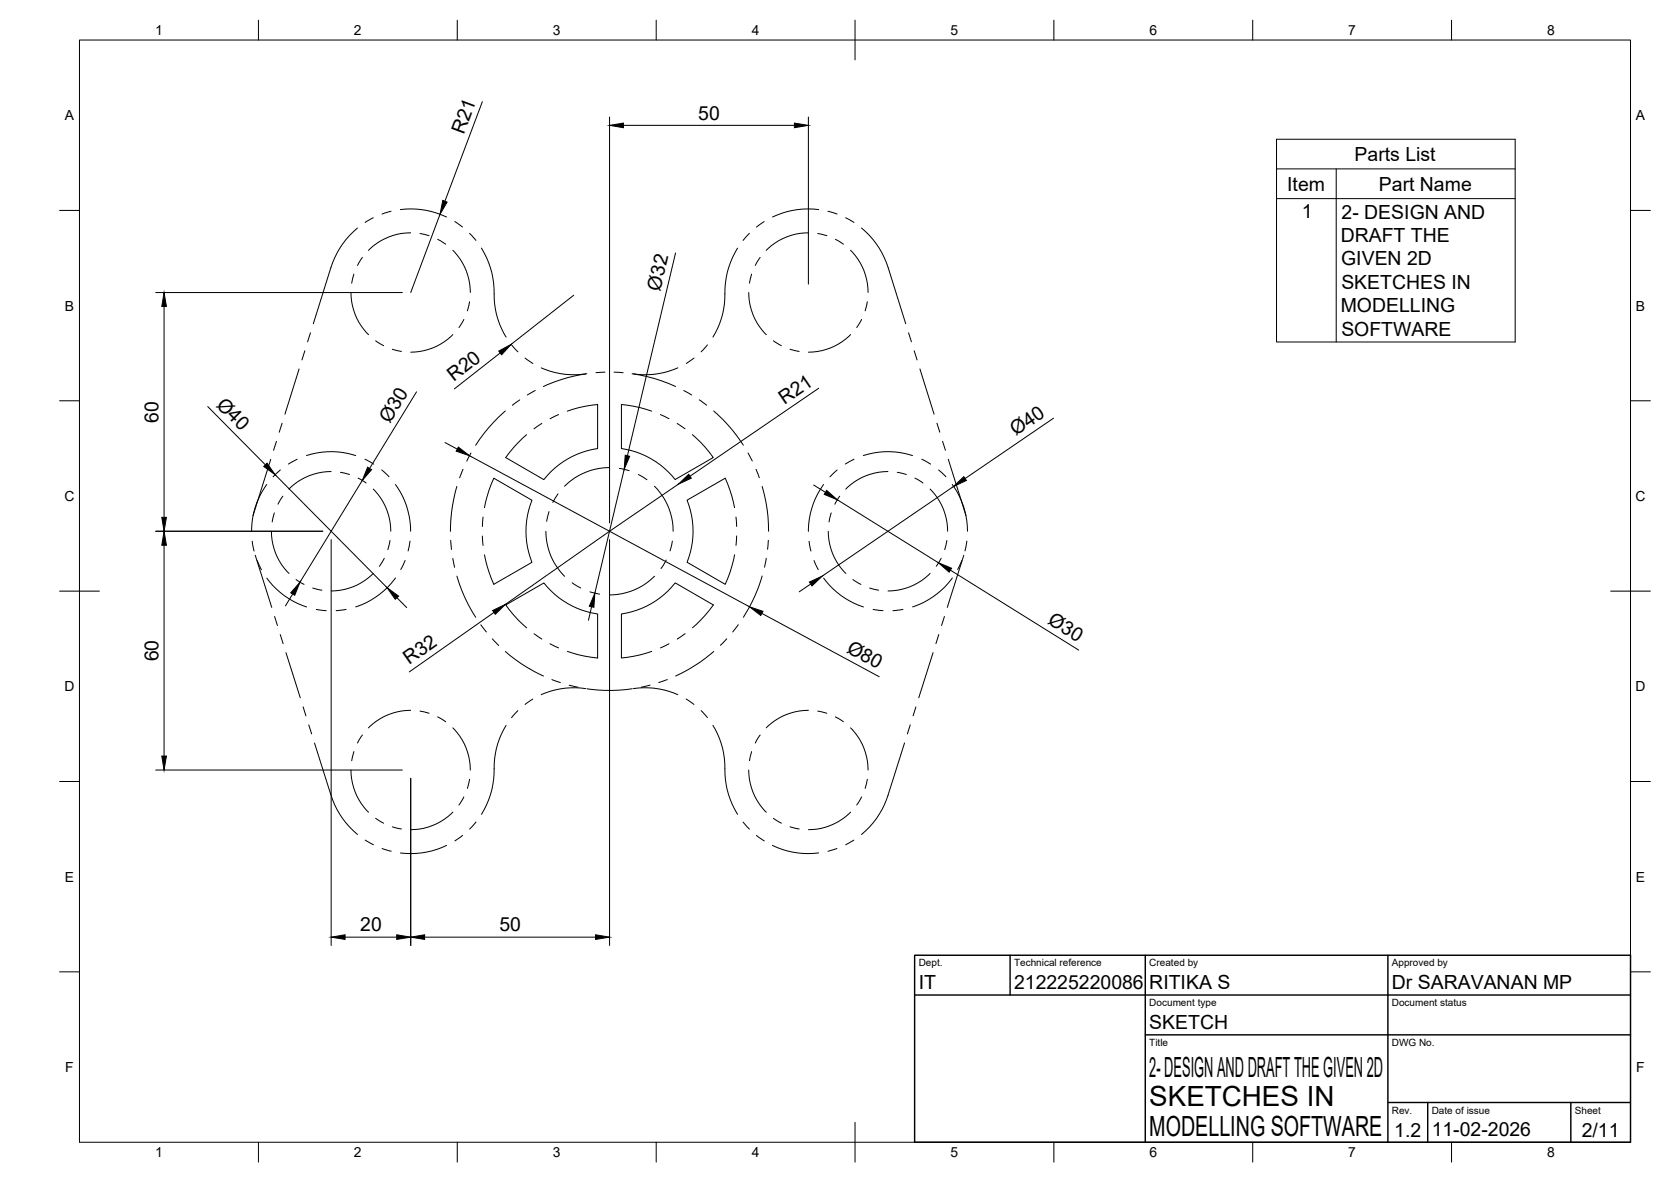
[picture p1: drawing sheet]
<svg xmlns="http://www.w3.org/2000/svg" width="420mm" height="297mm" viewBox="0 0 420 297" stroke-linecap="round" stroke-linejoin="round" font-family="sans-serif">
<!-- layer: Reference -->
<g fill="none" stroke="#000" stroke-width=".25">
<path d="M89.9 57.3a21.2 21.2 0 0 0-6.7 9.9l-4.4 14.2M93.9 54.7l-2.1 1.2M98.3 53.1l-2.2 .7M100.7 52.7a20.8 20.8 0 0 1 11.6 1.8M103.3 58.5a14.9 14.9 0 0 0-10.7 4.4M105.6 58.7l2.3 .5M114.3 55.7l2 1.4M118.1 58.6l1.6 1.8M188.4 58.6l-1.6 1.8M192.2 55.7l-2 1.4M203.3 58.5a14.9 14.9 0 0 0-10.6 4.4M205.6 58.7l2.3 .5"/>
<path d="M205.8 52.7a20.8 20.8 0 0 0-11.6 1.8M208.2 53.1l2.3 .7M212.6 54.7l2.1 1.2M216.6 57.3a21 21 0 0 1 6.7 9.9l4.4 14.2M88.2 73.5a14.9 14.9 0 0 0 4.5 10.6M89 68.9l-.6 2.3M91.1 64.7l-1.2 2M110 60.1l2.1 1.3M113.9 62.9a15 15 0 0 1 4.4 10.6M118.1 75.8l-.6 2.3M121.1 62.3a21.8 21.8 0 0 1 3.2 12.8 20.2 20.2 0 0 0 3 9.6M185.5 62.4a21.6 21.6 0 0 0-3.3 12.7 20.2 20.2 0 0 1-2.9 9.6"/>
<path d="M188.3 73.5a14.9 14.9 0 0 0 4.4 10.6M189 68.9l-.6 2.3M191.1 64.7l-1.2 2M210.1 60.1l2 1.3M213.9 62.9a15 15 0 0 1 4.4 10.6M218.1 75.8l-.6 2.3M75.2 92.7l-3.6 11.4M76.6 88.2l-.7 2.3M78.1 83.6l-.8 2.3M94.4 85.6l2.1 1.3M98.6 87.8l2.3 .5M113.9 84.1a14.7 14.7 0 0 1-10.6 4.4"/>
<path d="M116.6 80.3l-1.2 2M128.6 86.7l1.6 1.7M132 90l2 1.3M134.6 98.1l-2 1.2M136.1 92.4a20.4 20.4 0 0 0 11.2 1.6M147.6 93.9l-4.8 1-3.5 1.1-2.7 1.1M152.1 93.5l-2.3 .1M154.4 93.5l2.3 .2M158.9 93.9a38.4 38.4 0 0 1 11 3.2M170.4 92.4a20.4 20.4 0 0 1-11.1 1.6M171.9 98.1l2 1.2M174.5 90l-1.9 1.3"/>
<path d="M177.9 86.7l-1.6 1.7M194.5 85.6l2 1.3M198.6 87.8l2.3 .5M213.9 84.1a14.8 14.8 0 0 1-10.6 4.4M216.6 80.3l-1.2 2M228.5 83.6l.7 2.3M229.9 88.2l.7 2.3M231.3 92.7l3.6 11.4M68.1 115.4l-4.5 14.2M69.5 110.9l-.7 2.3M70.5 118.1l-1.8 1.7M70.9 106.3l-.7 2.3"/>
<path d="M74.7 115.4l-2.2 1.2M77.1 114.5a19.6 19.6 0 0 1 12.3 0M83.2 118.5a14.9 14.9 0 0 0-10.6 4.4M85.6 118.7l2.3 .5M91.8 115.4l2.2 1.2M96 118.1l1.8 1.7M116.4 117.9l-.8 2.2M118.4 113.8l-1 2.1M127.1 103.3a39.5 39.5 0 0 0-7.5 8.6M130.7 100.5l-1.9 1.3M136.2 106.4l-1.9 1.4M140.4 104.2l-2.1 1"/>
<path d="M142.6 103.3l2.9-.8 4.8-.9v11.1a21 21 0 0 0-13.6 7.8l-9.6-5.5 2.1-2.6 3.2-3.2M153.2 117.5a16 16 0 0 0-11.3 4.7M155.7 117.7l2.5 .6M160.5 119.3l2.2 1.3M163.9 103.3l-2.9-.8-4.7-.9v11.1a21.2 21.2 0 0 1 13.5 7.8l9.5-5.5-1.9-2.6-3.3-3.2M166.1 104.2l2.1 1M170.3 106.4l1.9 1.3M175.8 100.5l1.9 1.3M179.5 103.3l3.5 3.4 2.3 2.8 1.6 2.4M188.1 113.8l1 2.1M190.1 117.9l.8 2.2M210.5 118.1l-1.8 1.7"/>
<path d="M214.7 115.4l-2.2 1.2M217.1 114.5a19.6 19.6 0 0 1 12.3 0M223.3 118.5a14.9 14.9 0 0 0-10.6 4.4M225.6 118.7l2.3 .5M231.8 115.4l2.2 1.2M235.6 106.3l.7 2.3M236 118.1l1.8 1.7M237 110.9l.7 2.3M238.4 115.4l4.5 14.2M63.4 136l.5 2.5M64.2 139.5l4.1 13.1M67.1 121.8a19.5 19.5 0 0 0-3.8 11.7"/>
<path d="M68.2 133.5a14.9 14.9 0 0 0 4.5 10.6M69 128.9l-.6 2.3M71.1 124.7l-1.2 2M90 120.1l2.1 1.3M93.9 122.9a15 15 0 0 1 4.4 10.6M98.1 135.8l-.6 2.3M99.4 121.8a19.8 19.8 0 0 1 3.9 11.7M103.1 136l-.5 2.5M113.3 135.8l.2 2.3M114.9 122.2l-1.1 4.9-.5 3.7v2.7M121.3 134.7l.2 2.4M121.5 129.9l-.2 2.4"/>
<path d="M121.8 127.6l1.2-4.4 1.2-3 9.6 5.5a21 21 0 0 0 0 15.6l-9.6 5.5-1.7-4.5-.7-2.9M137.3 133.5a15.8 15.8 0 0 0 4.7 11.3M138 128.6l-.5 2.4M140.3 124.1l-1.3 2.1M164.6 122.2a15.8 15.8 0 0 1 4.6 11.3M169.1 136l-.6 2.4M184.7 127.6l-.7-2.9-1.6-4.5-9.6 5.5a21 21 0 0 1 0 15.6l9.6 5.5 1.2-3 1.1-4.4M185.1 129.9l.1 2.4M185.2 134.7l-.1 2.4M191.6 122.2l1.3 5.8 .4 5.5M193.2 135.8l-.2 2.2M203.4 136l.5 2.5"/>
<path d="M207.1 121.8a19.8 19.8 0 0 0-3.8 11.7M208.3 133.5a14.9 14.9 0 0 0 4.4 10.6M209 128.9l-.6 2.3M211.1 124.7l-1.2 2M230.1 120.1l2 1.3M233.9 122.9a15 15 0 0 1 4.4 10.6M238.1 135.8l-.6 2.3M239.4 121.8a19.8 19.8 0 0 1 3.9 11.7M242.3 139.5l-4.1 13.1M243.1 136l-.5 2.5M64.7 140.9l1 2.3M67.1 145.3a19.9 19.9 0 0 0 10 7.2"/>
<path d="M69 154.9l.8 2.3M70.5 159.5l.7 2.2M74.4 145.6l2.1 1.3M78.6 147.8l2.3 .5M79.5 153.1l2.5 .4M87 153.1l-2.5 .4M93.9 144.1a14.7 14.7 0 0 1-10.6 4.4M96.6 140.3l-1.2 2M99.4 145.2a20 20 0 0 1-9.9 7.3M101.9 140.9l-1.1 2.2M113.9 140.3l.4 2.3M114.9 144.8l2.1 5.6 2.6 4.7"/>
<path d="M120.9 157l1.4 1.8M132.4 157.8l-3.2-3.2-2-2.6 9.6-5.5a21.2 21.2 0 0 0 13.5 7.8v11.1l-4.8-.8-2.8-.9M134.3 159.3l1.9 1.3M143.9 146.5l2.1 1.3M148.3 148.7l2.5 .6M164.6 144.8a16 16 0 0 1-11.3 4.7M167.5 140.7l-1.3 2.2M172.3 159.2l-2 1.4M174.1 157.8l3.3-3.2 2-2.6-9.6-5.5a21 21 0 0 1-13.5 7.8v11.1l4.7-.8 2.9-.9M185.6 157l-1.4 1.8M191.6 144.7l-1.7 4.8-3 5.6M192.7 140.3l-.5 2.2"/>
<path d="M204.7 140.9l1 2.3M207.1 145.3a19.9 19.9 0 0 0 10 7.2M214.5 145.6l2 1.3M218.7 147.8l2.2 .5M219.5 153.1l2.5 .4M227 153.1l-2.5 .4M233.9 144.1a14.8 14.8 0 0 1-10.6 4.4M236.1 159.5l-.8 2.2M236.6 140.3l-1.2 2M237.5 154.9l-.8 2.3M239.5 145.2a20 20 0 0 1-10 7.3M241.9 140.9l-1.1 2.2"/>
<path d="M71.9 164l3.6 11.4M76.2 177.6l.7 2.3M103.3 178.5a14.9 14.9 0 0 0-10.7 4.4M105.6 178.7l2.3 .5M123.8 160.6l1.6 1.6M127.1 163.7l4.1 3.2 5.5 3M130.2 178.6l-1.6 1.7M134 175.7l-2 1.3M138.3 161.8l2.2 1M138.8 170.8l2.1 .7M143.1 172.2l2.2 .5M147.3 173a20.1 20.1 0 0 0-11.2 1.6"/>
<path d="M147.6 173.1l6.1 .4 5.3-.4M159.3 173a20.1 20.1 0 0 1 11.1 1.6M163.4 172.2l-2.2 .5M167.8 170.8l-2.2 .7M168.2 161.8l-2.1 1M172.5 175.7l2 1.3M176.3 178.6l1.6 1.7M179.5 163.7l-3.4 2.7-3.1 1.9-3.1 1.6M182.7 160.5l-1.6 1.7M203.3 178.5a14.9 14.9 0 0 0-10.6 4.4M205.6 178.7l2.3 .5M230.3 177.6l-.7 2.3"/>
<path d="M234.6 164l-3.6 11.4M77.6 182.2l.8 2.2M79.1 186.7l4.1 13.1a20.7 20.7 0 0 0 6.7 9.9M88.2 193.5a14.9 14.9 0 0 0 4.5 10.6M89 188.9l-.6 2.3M91.1 184.7l-1.2 2M110 180.2l2.1 1.2M113.9 182.9a14.8 14.8 0 0 1 4.4 10.6M118.1 195.8l-.6 2.3M127.3 182.3a20.7 20.7 0 0 0-3.1 12.2 20.8 20.8 0 0 1-3.1 10.1M179.3 182.3a20.7 20.7 0 0 1 3 12.2 20.8 20.8 0 0 0 3.2 10.1M188.3 193.5a14.9 14.9 0 0 0 4.4 10.6"/>
<path d="M189 188.9l-.6 2.3M191.1 184.7l-1.2 2M210.1 180.2l2 1.2M213.9 182.9a14.8 14.8 0 0 1 4.4 10.6M218.1 195.8l-.6 2.3M227.4 186.7l-4.1 13.1a20.7 20.7 0 0 1-6.7 9.9M228.9 182.2l-.7 2.2M91.8 211.1l2.1 1.2M94.4 205.6l2.1 1.3M96.1 213.2l2.3 .7M98.6 207.8l2.3 .5M112.3 212.5a20.8 20.8 0 0 1-11.6 1.9"/>
<path d="M113.9 204.1a14.8 14.8 0 0 1-10.6 4.4M116.3 209.9l-1.9 1.4M116.6 200.3l-1.2 2M119.7 206.6l-1.6 1.8M186.8 206.6l1.6 1.8M190.2 209.9l2 1.4M194.2 212.5a20.6 20.6 0 0 0 11.6 1.8M194.5 205.6l2 1.3M198.6 207.8l2.3 .5M210.4 213.2l-2.2 .7M213.9 204.1a15 15 0 0 1-10.6 4.4M214.7 211.1l-2.1 1.2"/>
<path d="M216.6 200.3l-1.2 2"/>
</g>
<!-- layer: BORDER -->
<g fill="none" stroke="#000" stroke-width=".25">
<path d="M20 10.1h390v276.9h-390zM65 5.1v5M115 5.1v5M165 5.1v5M215 5.1v10M265 5.1v5M315 5.1v5M365 5.1v5M15 52.9h5M410 52.9h5M15 100.7h5M410 100.7h5"/>
<path d="M15 148.6h10M405 148.6h10M15 196.4h5M410 196.4h5M15 244.2h5M410 244.2h5M65 287v5M115 287v5M165 287v5M215 282.1v9.9M265 287v5M315 287v5"/>
<path d="M365 287v5"/>
</g>
<!-- layer: TITLEBLOCK -->
<path d="M230 240.1h180v46.9h-180zM230 250h180M254 240.1v9.9M288 240.1v46.9M349 240.1v46.9M288 260.1h122M349 277.1h61M359 277.1v9.9M395 277.1v9.9" fill="none" stroke="#000" stroke-width=".36"/>
<!-- layer: FD_Dimensions -->
<g fill="none" stroke="#000" stroke-width=".25">
<path d="M121.3 25.6l-9.4 25M153.3 29.4v102M156.8 31.5h42.9M203.3 29.4v42M110.6 53.9l-7.3 19.6M39.2 73.5h62M41.3 77v53M144.3 74.2l-15.8 12.3M169.9 63.6l-12.1 50.9M104.7 98.5l-11.8 19.2M125.8 88.7l-11.6 9M205.9 97.6l-32.4 22.1"/>
<path d="M52.2 102.2l14.5 14.6M69.2 119.3l28.1 28.4M111.9 111.2l3.1 1.7M118 114.5l70.5 38M157 117.9l-7.4 31.2M264.9 105.1l-22.2 15.2M39.2 133.5h42M41.3 137v53M83.3 135.6v102M91.1 120.7l-15.7 25.6M153.3 135.6v102M170.6 121.7l-17.3 11.8-26.2 18.4"/>
<path d="M204.6 121.9l3 1.8M210.5 125.6l25.5 15.8M239.8 122.2l-33.1 22.6M73.6 149.3l-1.8 3M99.8 150.2l2.5 2.5M124.2 153.9l-21.3 15M148.8 152.5l-.8 3.4M191.6 154.1l29.5 16M203.9 146.8l-2.9 1.9M239 143.3l32.2 20.1M39.2 193.5h62M103.3 195.6v42"/>
<path d="M86.8 235.5h13M106.8 235.5h43"/>
</g>
<g fill="#000" stroke="#000" stroke-width=".25">
<path d="M153.3 31.5l3.5-.6v1.2zM199.7 30.9l3.6 .6-3.6 .6zM111.3 50.4l1.1 .4-1.8 3.1zM41.3 73.5l.5 3.5h-1.1zM125.4 88.2l3.1-1.7-2.4 2.7zM67.1 116.4l2.1 2.9-2.9-2.1zM92.4 117.4l1 .6-2.3 2.7zM115.3 112.4l2.7 2.1-3.3-1.1zM157.2 114.4l1.1 .3-1.3 3.2zM170.6 121.7l2.6-2.5 .6 1zM239.8 122.2l2.5-2.4 .7 .9zM40.7 130h1.1l-.5 3.5z"/>
<path d="M41.3 133.5l.5 3.5h-1.1zM207.9 123.2l2.6 2.4-3.3-1.4zM75.4 146.3l-1.3 3.3-1-.6zM97.3 147.7l2.9 2.1-.8 .8zM123.9 153.4l3.2-1.5-2.6 2.5zM149.6 149.1l-.3 3.5-1.1-.3zM188.5 152.5l3.3 1.1-.5 1.1zM203.5 146.3l3.2-1.5-2.5 2.4zM236 141.4l3.3 1.4-.6 1zM40.7 190h1.1l-.5 3.5zM83.3 235.5l3.5-.6v1.2zM99.8 234.9l3.5 .6-3.5 .6z"/>
<path d="M103.3 235.5l3.5-.6v1.2zM149.8 234.9l3.5 .6-3.5 .6z"/>
</g>
<!-- layer: Parts Lists -->
<path d="M321 35h60v50.9h-60zM321 42.4h60M321 49.9h60M336 42.4v43.5" fill="none" stroke="#000" stroke-width=".25"/>
<g font-size="7">
<text x="289" y="270.6">2- DESIGN AND DRAFT THE GIVEN 2D</text>
<text x="289" y="278.1">SKETCHES IN</text>
<text x="289" y="285.5">MODELLING SOFTWARE</text>
</g>
<g font-size="4.9">
<text x="116.6" y="33.9" transform="rotate(-69 116.6 33.9)">R21</text>
<text x="175.6" y="30">50</text>
<text x="340.6" y="40.4">Parts List</text>
<text x="323.7" y="47.9">Item</text>
<text x="346.7" y="47.9">Part Name</text>
<text x="327.3" y="54.8">1</text>
<text x="337.3" y="55">2- DESIGN AND</text>
<text x="337.1" y="60.8">DRAFT THE</text>
<text x="337.2" y="66.7">GIVEN 2D</text>
<text x="166" y="73.3" transform="rotate(-77 166 73.3)">Ø32</text>
<text x="337.3" y="72.6">SKETCHES IN</text>
<text x="337.1" y="78.5">MODELLING</text>
<text x="337.3" y="84.4">SOFTWARE</text>
<text x="114.2" y="96" transform="rotate(-38 114.2 96)">R20</text>
<text x="54.2" y="101.9" transform="rotate(45 54.2 101.9)">Ø40</text>
<text x="197.3" y="101.8" transform="rotate(-34 197.3 101.8)">R21</text>
<text x="39.8" y="106.2" transform="rotate(-90 39.8 106.2)">60</text>
<text x="98" y="106.5" transform="rotate(-58 98 106.5)">Ø30</text>
<text x="255.4" y="109.7" transform="rotate(-34 255.4 109.7)">Ø40</text>
<text x="263.2" y="156.6" transform="rotate(32 263.2 156.6)">Ø30</text>
<text x="39.8" y="166.2" transform="rotate(-90 39.8 166.2)">60</text>
<text x="102.9" y="167.1" transform="rotate(-35 102.9 167.1)">R32</text>
<text x="212.6" y="163.8" transform="rotate(28 212.6 163.8)">Ø80</text>
<text x="90.6" y="234">20</text>
<text x="125.6" y="234">50</text>
<text x="231" y="248.5">IT</text>
<text x="255" y="248.5">212225220086</text>
<text x="289" y="248.5">RITIKA S</text>
<text x="350" y="248.5">Dr SARAVANAN MP</text>
<text x="289" y="258.6">SKETCH</text>
<text x="350.6" y="285.7">1.2</text>
<text x="360" y="285.5">11-02-2026</text>
<text x="397.7" y="285.7">2/11</text>
</g>
<g font-size="3.5">
<text x="39" y="8.8">1</text>
<text x="89" y="8.8">2</text>
<text x="139" y="8.8">3</text>
<text x="189" y="8.8">4</text>
<text x="239" y="8.8">5</text>
<text x="289" y="8.8">6</text>
<text x="339" y="8.8">7</text>
<text x="389" y="8.8">8</text>
<text x="16.3" y="30.2">A</text>
<text x="411.3" y="30.2">A</text>
<text x="16.3" y="78">B</text>
<text x="411.3" y="78">B</text>
<text x="16.2" y="125.9">C</text>
<text x="411.2" y="125.9">C</text>
<text x="16.2" y="173.7">D</text>
<text x="411.2" y="173.7">D</text>
<text x="16.3" y="221.6">E</text>
<text x="411.3" y="221.6">E</text>
<text x="16.4" y="269.4">F</text>
<text x="411.4" y="269.4">F</text>
<text x="39" y="290.8">1</text>
<text x="89" y="290.8">2</text>
<text x="139" y="290.8">3</text>
<text x="189" y="290.8">4</text>
<text x="239" y="290.8">5</text>
<text x="289" y="290.8">6</text>
<text x="339" y="290.8">7</text>
<text x="389" y="290.8">8</text>
</g>
<g font-size="2.5">
<text x="231" y="242.9">Dept.</text>
<text x="255" y="242.9">Technical reference</text>
<text x="289" y="242.9">Created by</text>
<text x="350" y="242.9">Approved by</text>
<text x="289" y="252.8">Document type</text>
<text x="350" y="252.8">Document status</text>
<text x="289" y="262.9">Title</text>
<text x="350" y="262.9">DWG No.</text>
<text x="350" y="279.9">Rev.</text>
<text x="360" y="279.9">Date of issue</text>
<text x="396" y="279.9">Sheet</text>
</g>
</svg>
